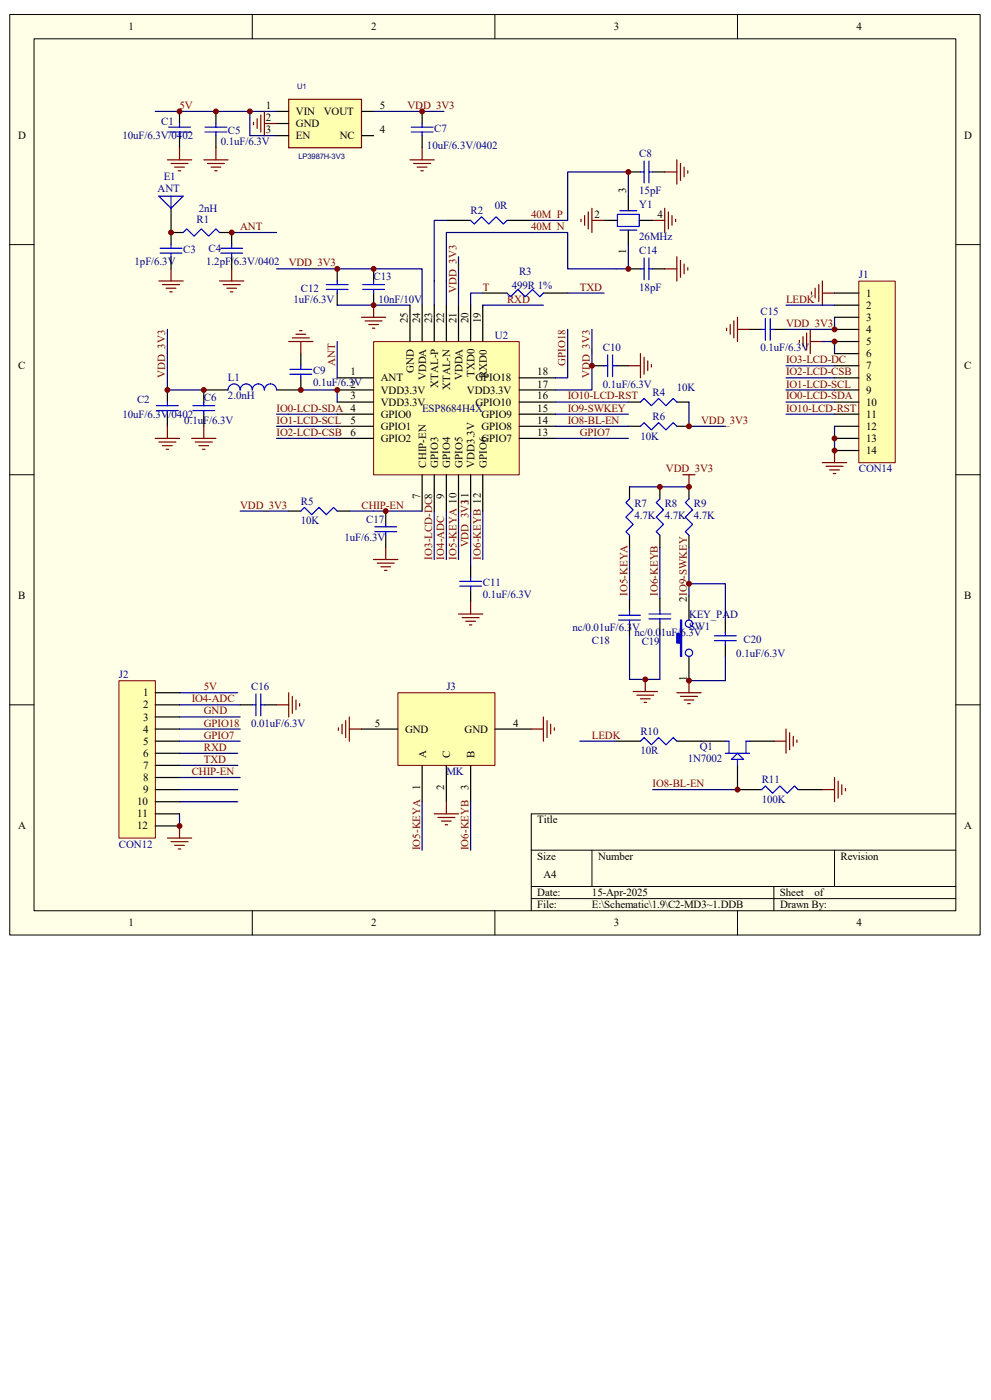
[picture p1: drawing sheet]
<svg xmlns="http://www.w3.org/2000/svg" width="297mm" height="420mm" viewBox="0 0 297 420" stroke-linecap="round" stroke-linejoin="round" font-family="sans-serif">
<path d="M2.9 4.4h290.9v276.1h-290.9z" fill="#ffffe8"/>
<g fill="none" stroke="#000" stroke-width=".3">
<path d="M2.9 4.4h290.9v276.1h-290.9zM10.2 11.6h276.3v261.6h-276.3zM75.6 4.4v7.2M148.3 4.4v7.2M221 4.4v7.2M2.9 73.4h7.3M286.5 73.4h7.2M2.9 142.4h7.3M286.5 142.4h7.2M2.9 211.4h7.3M286.5 211.4h7.2M159.2 255h127.3"/>
<path d="M177.4 255v10.9M250.1 255v10.9M286.5 244.1h-127.3v29.1M75.6 273.2v7.3M148.3 273.2v7.3M159.2 265.9h127.3M159.2 269.6h127.3M221 273.2v7.3M231.9 265.9v7.3"/>
</g>
<path d="M53.8 33.4v3.7M64.7 33.4v3.7M126.5 33.4v3.7M53.8 40.7v3.6M64.7 40.7v3.6M126.5 40.7v3.6M86.5 153.3h3.7M101.1 153.3h3.6M115.6 153.3v3.7M115.6 160.6v3.6" fill="none" stroke="#000" stroke-width=".36"/>
<g fill="none" stroke="#00f" stroke-width=".36">
<path d="M50.5 38.1h6.6M50.5 39.6h6.6M53.8 37.1v1M53.8 39.6v1.1M61.4 38.1h6.6M61.4 39.6h6.6M64.7 37.1v1M64.7 39.6v1.1M123.2 38.1h6.6M123.2 39.6h6.6M126.5 37.1v1M126.5 39.6v1.1"/>
<path d="M90.2 153.3l1-1.1 2.2 2.2 2.2-2.2 2.2 2.2 2.2-2.2 1.1 1.1M112.3 158h6.6M112.3 159.5h6.6M115.6 157v1M115.6 159.5v1.1"/>
</g>
<g fill="none" stroke="#800000" stroke-width=".36">
<path d="M50.2 48h7.2M51.3 49h5M52.3 50.1h3M53.4 51.2h.8M53.8 44.3v3.7M61.1 48h7.2M62.2 49h5.1M63.3 50.1h2.9M64.3 51.2h.8M64.7 44.3v3.7M122.9 48h7.2M124 49h5.1"/>
<path d="M125.1 50.1h2.9M126.1 51.2h.8M126.5 44.3v3.7"/>
</g>
<path d="M56 33.4h18.9v7.3" fill="none" stroke="#000080" stroke-width=".36"/>
<path d="M86.5 29.8h21.8v14.5h-21.8z" fill-rule="evenodd" fill="#ffffb0" stroke="#800000" stroke-width=".36"/>
<g fill="none" stroke="#000" stroke-width=".36">
<path d="M82.9 33.4h3.6M82.9 37.1h3.6M108.3 33.4h3.7M82.9 40.7h3.6M108.3 40.7h3.7M224.7 98.8h3.6M231.9 98.8h3.7M50.2 117v3.6M61.1 117v3.6M50.2 124.3v3.6M61.1 124.3v3.6M188.3 120.6h3.6"/>
<path d="M188.3 127.9h3.6M202.9 120.6h3.6M202.9 127.9h3.6M184.7 222.3h7.2M202.9 222.3h14.5M221 229.6v7.3h7.3M224.7 222.3h7.2M239.2 236.9h7.3"/>
</g>
<path d="M46.5 33.4h9.5M74.9 33.4h8M112 33.4h21.1M74.9 40.7h8M50.2 117h10.9M173.8 222.3h10.9M195.6 236.9h25.4" fill="none" stroke="#000080" stroke-width=".36"/>
<g fill="none" stroke="#800000" stroke-width=".36">
<path d="M76 36.7v.7M77.1 35.6v2.9M78.2 34.5v5.1M79.3 33.4v7.3M79.3 37.1h3.6M217.8 98.5v.7M218.9 97.4v2.9M219.9 96.3v5.1M221 95.2v7.3M221 98.8h3.7M241.8 99.9v5.1M242.8 98.8v7.3"/>
<path d="M243.2 87.6v.7M244.3 86.5v2.9M245.4 85.4v5.1M246.5 84.3v7.3M246.5 87.9h3.6M239.6 102.1v.7M240.7 101v2.9M242.8 102.5h3.7M46.5 131.5h7.3M47.6 132.6h5.1M48.7 133.7h2.9M49.8 134.8h.7"/>
<path d="M50.2 127.9v3.6M57.4 131.5h7.3M58.5 132.6h5.1M59.6 133.7h2.9M60.7 134.8h.7M61.1 127.9v3.6M246.5 138.8h7.2M247.6 139.9h5.1M250.1 135.2v3.6M248.7 141h2.9M249.8 142.1h.7M235.6 218.7v7.3"/>
<path d="M236.7 219.8v5.1M231.9 222.3h3.7M237.8 220.9v2.9M238.8 222v.7M246.5 236.9h3.6M250.1 233.2v7.3M251.2 234.3v5.1M252.3 235.4v2.9M253.4 236.5v.7"/>
</g>
<g fill="none" stroke="#00f" stroke-width=".36">
<path d="M228.3 98.8h1.1M229.4 95.6v6.5M230.8 98.8h1.1M230.8 95.6v6.5M46.9 121.7h6.5M46.9 123.2h6.5M50.2 120.6v1.1M50.2 123.2v1.1M57.8 121.7h6.5M57.8 123.2h6.5M61.1 120.6v1.1M61.1 123.2v1.1"/>
<path d="M191.9 120.6l1.1-1.1 2.2 2.2 2.2-2.2 2.2 2.2 2.2-2.2 1.1 1.1M191.9 127.9l1.1-1.1 2.2 2.2 2.2-2.2 2.2 2.2 2.2-2.2 1.1 1.1M191.9 222.3l1.1-1 2.2 2.1 2.2-2.1 2.2 2.1 2.2-2.1 1.1 1M217.4 222.3h1.1v3.7M217.4 226h7.3M219.2 227.8l1.8-1.8 1.8 1.8zM221 227.8v1.8M224.7 222.3h-1.1v3.7M228.3 236.9l1.1-1.1 2.2 2.2 2.2-2.2 2.1 2.2 2.2-2.2 1.1 1.1"/>
</g>
<path d="M112 102.5h43.6v40h-43.6z" fill="#ffffb0"/>
<path d="M112 102.5h43.6v40h-43.6z" fill="none" stroke="#800000" stroke-width=".3"/>
<g fill="none" stroke="#000" stroke-width=".36">
<path d="M101.1 80.7v3.6M101.1 87.9v3.7M112 80.7v3.6M112 87.9v3.7M122.9 91.6v10.9M126.5 91.6v10.9M130.1 91.6v10.9M133.8 91.6v10.9M137.4 91.6v10.9M141.1 91.6v10.9M144.7 91.6v10.9M61.1 117h7.2"/>
<path d="M90.2 113.4v3.6h-7.3M90.2 106.1v3.6M101.1 113.4h10.9M101.1 117h10.9M155.6 113.4h10.9M155.6 117h10.9M177.4 109.7h3.6M184.7 109.7h3.6M101.1 120.6h10.9M101.1 124.3h10.9M101.1 127.9h10.9M101.1 131.5h10.9"/>
<path d="M155.6 120.6h10.9M155.6 124.3h10.9M155.6 127.9h10.9M155.6 131.5h10.9M126.5 142.4v10.9M130.1 142.4v10.9M133.8 142.4v10.9M137.4 142.4v10.9M141.1 142.4v10.9M144.7 142.4v10.9M206.5 146v3.7M141.1 169.7v3.6"/>
<path d="M141.1 176.9v3.7M206.5 160.6v3.6M206.5 178.7v7.3M206.5 196.9v7.3"/>
</g>
<g fill="none" stroke="#00f" stroke-width=".36">
<path d="M97.8 85.4h6.5M97.8 86.8h6.5M101.1 84.3v1.1M101.1 86.8v1.1M108.7 85.4h6.5M108.7 86.8h6.5M112 84.3v1.1M112 86.8v1.1M68.3 117a1.82 1.82 0 0 1 1.9-1.8 1.82 1.82 0 0 1 1.8 1.8 1.82 1.82 0 0 1 1.8-1.8 1.82 1.82 0 0 1 1.8 1.8 1.82 1.82 0 0 1 1.8-1.8 1.82 1.82 0 0 1 1.9 1.8 1.82 1.82 0 0 1 1.8-1.8 1.82 1.82 0 0 1 1.8 1.8M86.9 110.8h6.5M86.9 112.3h6.5M90.2 109.7v1.1"/>
<path d="M90.2 112.3v1.1M181 109.7h1.1M182.1 106.4v6.6M183.6 109.7h1.1M183.6 106.4v6.6M206.5 149.7l-1.1 1.1 2.2 2.2-2.2 2.1 2.2 2.2-2.2 2.2 1.1 1.1M137.8 175.8h6.5M137.8 174.4h6.5M141.1 173.3v1.1M141.1 175.8v1.1"/>
<circle cx="206.5" cy="195.8" r="1.09"/>
<circle cx="206.5" cy="187.1" r="1.09"/>
</g>
<g fill="none" stroke="#000080" stroke-width=".36">
<path d="M50.2 98.8v18.2M82.9 80.7h43.6v10.9M101.1 91.6h21.8M144.7 91.6h18.2M90.2 117h10.9v3.6M86.5 124.3h14.6M86.5 127.9h14.6M86.5 131.5h14.6M166.5 124.3h21.8M166.5 127.9h21.8M166.5 131.5h21.8M166.5 120.6h21.8"/>
<path d="M206.5 127.9h10.9M72 153.3h14.5M112 153.3h14.5M130.1 153.3v14.5M133.8 153.3v14.5M137.4 153.3v14.5M141.1 153.3v16.4"/>
</g>
<g fill="none" stroke="#800000" stroke-width=".36">
<path d="M89.8 99.2h.7M108.3 95.2h7.3M109.4 96.3h5.1M110.5 97.4h2.9M111.6 98.5h.7M112 91.6v3.6M86.5 102.5h7.3M87.6 101.4h5.1M88.7 100.3h2.9M90.2 102.5v3.6M188.3 109.7h3.6M191.9 106.1v7.3"/>
<path d="M193 107.2v5.1M194.1 108.3v2.9M195.2 109.4v.7M204.7 142.4h3.6M206.5 142.4v3.6M112 167.8h7.2M113.1 168.9h5M114.1 170h3M115.2 171.1h.8M115.6 164.2v3.6M137.4 184.2h7.3M138.5 185.3h5.1"/>
<path d="M139.6 186.4h2.9M140.7 187.5h.7M141.1 180.6v3.6M202.9 207.8h7.2M203.9 208.9h5.1M205 210h2.9M206.1 211.1h.8M206.5 204.2v3.6"/>
</g>
<path d="M203.9 186h.4v10.9h-.4v-4h-1v-2.9h1z" fill-rule="evenodd" fill="#00f" stroke="#00f" stroke-width=".36"/>
<path d="M119.3 207.9h29v21.7h-29z" fill="#ffffb0"/>
<path d="M119.3 207.8h29v21.8h-29z" fill="none" stroke="#800000" stroke-width=".3"/>
<g fill="none" stroke="#000" stroke-width=".36">
<path d="M188.7 146v3.7M197.8 146v3.7M188.7 160.6v3.6M188.7 179.8v3.7M197.8 160.6v3.6M197.8 179.5v3.6M188.7 187.1v3.6M197.8 186.7v3.7M108.3 218.7h10.9M148.3 218.7h10.9M126.5 229.6v10.9M133.8 229.6v10.9"/>
<path d="M141.1 229.6v10.9"/>
</g>
<g fill="none" stroke="#800000" stroke-width=".36">
<path d="M101.4 218.4v.7M102.5 217.3v2.9M103.6 216.2v5.1M104.7 218.7h3.6M104.7 215.1v7.2M159.2 218.7h3.7M162.9 215.1v7.2M164 216.2v5.1M165 217.3v2.9M166.1 218.4v.7M189.8 207.5h7.2M190.9 208.5h5"/>
<path d="M191.9 209.6h3M193 210.7h.8M193.4 203.8v3.7M130.1 244.1h7.3M131.2 245.2h5.1M132.3 246.3h2.9M133.4 247.4h.7M133.8 240.5v3.6"/>
</g>
<path d="M188.7 146h17.8M188.7 164.2v15.6M197.8 164.2v15.3M206.5 164.2v14.5M197.8 190.4v13.4h-9.1v-13.1M53.8 207.8h17.5M53.8 215.1h18.2M53.8 226h17.5M53.8 229.6h17.5M53.8 236.9h17.5M53.8 240.5h17.5" fill="none" stroke="#000080" stroke-width=".36"/>
<path d="M188.7 149.7l-1.1 1.1 2.2 2.2-2.2 2.1 2.2 2.2-2.2 2.2 1.1 1.1M197.8 149.7l-1.1 1.1 2.2 2.2-2.2 2.1 2.2 2.2-2.2 2.2 1.1 1.1M185.4 186h6.5M185.4 184.6h6.5M188.7 183.5v1.1M188.7 186v1.1M194.5 185.7h6.5M194.5 184.2h6.5M197.8 183.1v1.1M197.8 185.7v1" fill="none" stroke="#00f" stroke-width=".36"/>
<path d="M35.7 204.3h10.9v47.1h-10.9z" fill="#ffffb0"/>
<path d="M35.6 204.2h11v47.2h-11z" fill="none" stroke="#800000" stroke-width=".3"/>
<g fill="none" stroke="#000" stroke-width=".36">
<path d="M188.3 51.6h3.6M188.3 58.9v4.3M195.6 51.6h3.6M133.8 66.1h7.3M152 66.1h7.2M181 66.1h4M188.3 69v4.4M191.6 66.1h4M144.7 87.9h7.3M162.9 87.9h7.2M188.3 80.7h3.6M195.6 80.7h3.6"/>
<path d="M46.5 207.8h7.3M46.5 211.4h7.3M46.5 215.1h7.3M46.5 218.7h7.3M72 211.4h3.6M79.3 211.4h3.6M46.5 222.3h7.3M46.5 226h7.3M46.5 229.6h7.3M46.5 233.2h7.3M46.5 236.9h7.3M46.5 240.5h7.3"/>
<path d="M46.5 244.1h7.3M46.5 247.8h7.3"/>
</g>
<g fill="none" stroke="#000080" stroke-width=".36">
<path d="M188.3 58.9v-7.3h-18.2v14.5h-10.9M133.8 66.1h-3.7v25.5M137.4 77v14.6M188.3 73.4v7.3h-18.2v-10.9h-36.3v21.8M144.7 87.9h-3.6v3.7M170.1 98.8v14.6h-3.6M170.1 87.9h10.9M177.4 98.8v18.2h-10.9M82.9 124.3h3.6M82.9 127.9h3.6M82.9 131.5h3.6M206.5 120.6v7.3"/>
<path d="M104.7 153.3h7.3M144.7 153.3v14.5M53.8 211.4h18.2M53.8 218.7h18.2M53.8 222.3h18.2M53.8 233.2h18.2M53.8 244.1v3.7M126.5 240.5v14.5M141.1 240.5v14.5"/>
</g>
<g fill="none" stroke="#800000" stroke-width=".36">
<path d="M199.2 51.6h3.7M202.9 48v7.2M203.9 49v5.1M205 50.1v2.9M206.1 51.2v.8M174.1 65.8v.7M175.2 64.7v2.9M176.3 63.6v5.1M177.4 62.5v7.3M177.4 66.1h3.6M195.6 66.1h3.6M199.2 62.5v7.3"/>
<path d="M200.3 63.6v5.1M201.4 64.7v2.9M202.5 65.8v.7M202.9 77v7.3M203.9 78.1v5.1M205 79.2v2.9M199.2 80.7h3.7M206.1 80.3v.7M82.9 211.4h3.6M86.5 207.8v7.3M87.6 208.9v5.1M88.7 210v2.9"/>
<path d="M89.8 211.1v.7M50.2 251.4h7.2M51.3 252.5h5M52.3 253.6h3M53.4 254.7h.8M53.8 247.8v3.6"/>
</g>
<g fill="none" stroke="#00f" stroke-width=".36">
<path d="M191.9 51.6h1.1M193 48.3v6.6M194.5 51.6h1.1M194.5 48.3v6.6M141.1 66.1l1 1.1 2.2-2.2 2.2 2.2 2.2-2.2 2.2 2.2 1.1-1.1M185 64.3h6.6v3.6h-6.6zM185.8 69h5.1M185.8 63.2h5.1M193 77.4v6.5M194.5 77.4v6.5M152 87.9l1 1.1 2.2-2.2 2.2 2.2 2.2-2.2 2.2 2.2 1.1-1.1M191.9 80.7h1.1"/>
<path d="M194.5 80.7h1.1M75.6 211.4h1.1M76.7 208.2v6.5M78.2 211.4h1.1M78.2 208.2v6.5"/>
</g>
<g fill="#800000" stroke="#800000" stroke-width=".3">
<circle cx="64.7" cy="33.4" r=".73"/>
<circle cx="74.9" cy="33.4" r=".73"/>
<circle cx="115.6" cy="153.3" r=".73"/>
<circle cx="61.1" cy="117" r=".73"/>
<circle cx="90.2" cy="117" r=".73"/>
<circle cx="112" cy="91.6" r=".73"/>
<circle cx="101.1" cy="80.7" r=".73"/>
<circle cx="112" cy="80.7" r=".73"/>
<circle cx="53.8" cy="247.8" r=".73"/>
<circle cx="188.3" cy="80.7" r=".73"/>
<circle cx="188.3" cy="51.6" r=".73"/>
<circle cx="206.5" cy="127.9" r=".73"/>
<circle cx="177.4" cy="109.7" r=".73"/>
</g>
<path d="M257.4 84.4h10.9v54.4h-10.9z" fill="#ffffb0"/>
<path d="M257.4 84.3h10.9v54.5h-10.9z" fill="none" stroke="#800000" stroke-width=".3"/>
<g fill="none" stroke="#000" stroke-width=".36">
<path d="M51.3 62.5v10.9M51.3 77v3.7M51.3 69.8h3.6M65.8 69.8h3.6v3.6M69.4 77v3.7M250.1 87.9h7.3M250.1 91.6h7.3M250.1 95.2h7.3M250.1 98.8h7.3M250.1 102.5h7.3M250.1 106.1h7.3M250.1 109.7h7.3"/>
<path d="M250.1 113.4h7.3M250.1 117h7.3M250.1 120.6h7.3M250.1 124.3h7.3M250.1 127.9h7.3M250.1 131.5h7.3M250.1 135.2h7.3M217.4 186v3.6M217.4 193.3v3.6"/>
</g>
<g fill="none" stroke="#000080" stroke-width=".36">
<path d="M69.4 69.8h13.5M235.6 91.6h14.5M250.1 95.2v3.6h-14.5M101.1 102.5v10.9M235.6 117h14.5M235.6 113.4h14.5M235.6 109.7h14.5M246.5 102.5h3.6v3.6M235.6 124.3h14.5M235.6 120.6h14.5M250.1 127.9v7.3M206.5 175.1h10.9v10.9"/>
<path d="M217.4 196.9v7.3h-10.9"/>
</g>
<g fill="none" stroke="#00f" stroke-width=".36">
<path d="M47.6 58.9h7.3l-3.6 3.6zM51.3 58.9v3.6M48 74.5h6.5M48 75.9h6.5M51.3 73.4v1.1M51.3 75.9v1.1M54.9 69.8l1.1-1.1 2.2 2.1 2.1-2.1 2.2 2.1 2.2-2.1 1.1 1.1M66.2 74.5h6.5M66.2 75.9h6.5M69.4 73.4v1.1M69.4 75.9v1.1M214.1 192.2h6.6"/>
<path d="M214.1 190.7h6.6M217.4 189.6v1.1M217.4 192.2v1.1"/>
</g>
<path d="M47.6 84.3h7.3M48.7 85.4h5.1M49.8 86.5h2.9M50.9 87.6h.7M51.3 80.7v3.6M65.8 84.3h7.3M66.9 85.4h5.1M68 86.5h2.9M69.1 87.6h.7M69.4 80.7v3.6" fill="none" stroke="#800000" stroke-width=".36"/>
<g fill="#800000" stroke="#800000" stroke-width=".3">
<circle cx="51.3" cy="69.8" r=".73"/>
<circle cx="69.4" cy="69.8" r=".73"/>
<circle cx="250.1" cy="98.8" r=".73"/>
<circle cx="250.1" cy="102.5" r=".73"/>
<circle cx="250.1" cy="131.5" r=".73"/>
<circle cx="250.1" cy="135.2" r=".73"/>
<circle cx="206.5" cy="204.2" r=".73"/>
<circle cx="206.5" cy="146.1" r=".73"/>
<circle cx="197.8" cy="146.1" r=".73"/>
<circle cx="193.4" cy="203.8" r=".73"/>
<circle cx="206.5" cy="175.1" r=".73"/>
<circle cx="221" cy="236.9" r=".73"/>
<circle cx="126.5" cy="33.4" r=".73"/>
<circle cx="53.8" cy="33.4" r=".73"/>
<circle cx="50.2" cy="117" r=".73"/>
<circle cx="101.1" cy="117" r=".73"/>
</g>
<g font-size="3.3">
<text x="38.5" y="9.1">1</text>
<text x="111.3" y="9.1">2</text>
<text x="183.9" y="9.1">3</text>
<text x="256.7" y="9.1">4</text>
<text x="79.6" y="32.7">1</text>
<text x="88.7" y="34.5">VIN</text>
<text x="97.1" y="34.5">VOUT</text>
<text x="113.8" y="32.7">5</text>
<text x="5.5" y="41.7">D</text>
<text x="79.6" y="36.3">2</text>
<text x="79.6" y="39.9">3</text>
<text x="88.7" y="38.1">GND</text>
<text x="88.7" y="41.7">EN</text>
<text x="101.8" y="41.7">NC</text>
<text x="113.8" y="39.9">4</text>
<text x="289" y="41.7">D</text>
<text x="187.7" y="57.8" transform="rotate(-90 187.7 57.8)">3</text>
<text x="178.1" y="65.4">2</text>
<text x="197" y="65.4">4</text>
<text x="187.7" y="76.3" transform="rotate(-90 187.7 76.3)">1</text>
<text x="259.6" y="89">1</text>
<text x="259.6" y="92.6">2</text>
<text x="122.3" y="97" transform="rotate(-90 122.3 97)">25</text>
<text x="125.9" y="97" transform="rotate(-90 125.9 97)">24</text>
<text x="129.5" y="97" transform="rotate(-90 129.5 97)">23</text>
<text x="133.1" y="97" transform="rotate(-90 133.1 97)">22</text>
<text x="136.8" y="97" transform="rotate(-90 136.8 97)">21</text>
<text x="140.4" y="97" transform="rotate(-90 140.4 97)">20</text>
<text x="144.1" y="97" transform="rotate(-90 144.1 97)">19</text>
<text x="259.6" y="96.3">3</text>
<text x="259.6" y="99.9">4</text>
<text x="259.6" y="103.5">5</text>
<text x="259.6" y="107.1">6</text>
<text x="5.5" y="110.8">C</text>
<text x="105.1" y="112.6">1</text>
<text x="124.1" y="111.9" transform="rotate(-90 124.1 111.9)">GND</text>
<text x="142.2" y="113" transform="rotate(-90 142.2 113)">TXD0</text>
<text x="145.9" y="113.4" transform="rotate(-90 145.9 113.4)">RXD0</text>
<text x="161" y="112.6">18</text>
<text x="259.6" y="110.8">7</text>
<text x="289" y="110.8">C</text>
<text x="105.1" y="116.2">2</text>
<text x="105.1" y="119.8">3</text>
<text x="114.1" y="114.4">ANT</text>
<text x="114.1" y="118.1">VDD3.3V</text>
<text x="127.7" y="114.1" transform="rotate(-90 127.7 114.1)">VDDA</text>
<text x="131.3" y="116.2" transform="rotate(-90 131.3 116.2)">XTAL-P</text>
<text x="135" y="117" transform="rotate(-90 135 117)">XTAL-N</text>
<text x="138.6" y="114.1" transform="rotate(-90 138.6 114.1)">VDDA</text>
<text x="140" y="118.1">VDD3.3V</text>
<text x="142.5" y="114.4">GPIO18</text>
<text x="161" y="119.8">16</text>
<text x="161" y="116.2">17</text>
<text x="259.6" y="114.4">8</text>
<text x="259.6" y="118.1">9</text>
<text x="114.1" y="121.7">VDD3.3V</text>
<text x="114.1" y="125.3">GPIO0</text>
<text x="142.5" y="121.7">GPIO10</text>
<text x="144.3" y="125.3">GPIO9</text>
<text x="161" y="123.5">15</text>
<text x="259.6" y="121.7">10</text>
<text x="259.6" y="125.3">11</text>
<text x="105.1" y="127.1">5</text>
<text x="105.1" y="130.8">6</text>
<text x="114.1" y="128.9">GPIO1</text>
<text x="144.3" y="128.9">GPIO8</text>
<text x="161" y="130.8">13</text>
<text x="161" y="127.1">14</text>
<text x="259.6" y="128.9">12</text>
<text x="114.1" y="132.6">GPIO2</text>
<text x="144.3" y="132.6">GPIO7</text>
<text x="259.6" y="132.6">13</text>
<text x="259.6" y="136.2">14</text>
<text x="127.7" y="140.3" transform="rotate(-90 127.7 140.3)">CHIP-EN</text>
<text x="131.3" y="140.3" transform="rotate(-90 131.3 140.3)">GPIO3</text>
<text x="135" y="140.3" transform="rotate(-90 135 140.3)">GPIO4</text>
<text x="138.6" y="140.3" transform="rotate(-90 138.6 140.3)">GPIO5</text>
<text x="142.2" y="140.3" transform="rotate(-90 142.2 140.3)">VDD3.3V</text>
<text x="145.9" y="140.3" transform="rotate(-90 145.9 140.3)">GPIO6</text>
<text x="125.9" y="149.7" transform="rotate(-90 125.9 149.7)">7</text>
<text x="133.1" y="149.7" transform="rotate(-90 133.1 149.7)">9</text>
<text x="5.5" y="179.8">B</text>
<text x="289" y="179.8">B</text>
<text x="205.9" y="180.6" transform="rotate(-90 205.9 180.6)">2IO9-SWKEY</text>
<text x="42.9" y="208.9">1</text>
<text x="205.9" y="204.2" transform="rotate(-90 205.9 204.2)">1</text>
<text x="42.9" y="212.5">2</text>
<text x="42.9" y="216.2">3</text>
<text x="42.9" y="219.8">4</text>
<text x="112.4" y="218">5</text>
<text x="121.4" y="219.8">GND</text>
<text x="139.2" y="219.8">GND</text>
<text x="153.8" y="218">4</text>
<text x="42.9" y="223.4">5</text>
<text x="42.9" y="227">6</text>
<text x="127.7" y="227.4" transform="rotate(-90 127.7 227.4)">A</text>
<text x="135" y="227.4" transform="rotate(-90 135 227.4)">C</text>
<text x="142.2" y="227.4" transform="rotate(-90 142.2 227.4)">B</text>
<text x="42.9" y="230.7">7</text>
<text x="42.9" y="234.3">8</text>
<text x="42.9" y="238">9</text>
<text x="125.9" y="236.9" transform="rotate(-90 125.9 236.9)">1</text>
<text x="133.1" y="236.9" transform="rotate(-90 133.1 236.9)">2</text>
<text x="140.4" y="236.9" transform="rotate(-90 140.4 236.9)">3</text>
<text x="41.1" y="241.6">10</text>
<text x="41.1" y="245.2">11</text>
<text x="5.5" y="248.8">A</text>
<text x="41.1" y="248.8">12</text>
<text x="161" y="247">Title</text>
<text x="289" y="248.8">A</text>
<text x="161" y="257.9">Size</text>
<text x="179.2" y="257.9">Number</text>
<text x="251.9" y="257.9">Revision</text>
<text x="162.9" y="263.4">A4</text>
<text x="161" y="268.8">Date:</text>
<text x="177.4" y="268.8">15-Apr-2025</text>
<text x="233.8" y="268.8">Sheet</text>
<text x="244.1" y="268.8">of</text>
<text x="161" y="272.5">File:</text>
<text x="177.4" y="272.5">E:\Schematic\1.9\C2-MD3~1.DDB</text>
<text x="233.8" y="272.5">Drawn By:</text>
<text x="38.5" y="277.9">1</text>
<text x="111.3" y="277.9">2</text>
<text x="183.9" y="277.9">3</text>
<text x="256.7" y="277.9">4</text>
</g>
<g font-size="3.3" fill="#800000">
<text x="53.8" y="32.7">5V</text>
<text x="122.1" y="32.7">VDD_3V3</text>
<text x="159.2" y="65.4">40M_P</text>
<text x="72" y="69">ANT</text>
<text x="159.2" y="69">40M_N</text>
<text x="86.5" y="79.9">VDD_3V3</text>
<text x="136.8" y="87.9" transform="rotate(-90 136.8 87.9)">VDD_3V3</text>
<text x="144.7" y="87.2">T</text>
<text x="173.8" y="87.2">TXD</text>
<text x="152" y="90.8">RXD</text>
<text x="235.6" y="90.8">LEDK</text>
<text x="235.6" y="98.1">VDD_3V3</text>
<text x="49.5" y="113.4" transform="rotate(-90 49.5 113.4)">VDD_3V3</text>
<text x="100.4" y="109.7" transform="rotate(-90 100.4 109.7)">ANT</text>
<text x="169.5" y="109.7" transform="rotate(-90 169.5 109.7)">GPIO18</text>
<text x="176.8" y="113.4" transform="rotate(-90 176.8 113.4)">VDD_3V3</text>
<text x="235.6" y="112.6">IO2-LCD-CSB</text>
<text x="235.6" y="109">IO3-LCD-DC</text>
<text x="170.1" y="119.8">IO10-LCD-RST</text>
<text x="235.6" y="116.2">IO1-LCD-SCL</text>
<text x="235.6" y="119.8">IO0-LCD-SDA</text>
<text x="82.9" y="123.5">IO0-LCD-SDA 4</text>
<text x="170.1" y="123.5">IO9-SWKEY</text>
<text x="235.6" y="123.5">IO10-LCD-RST</text>
<text x="82.9" y="130.8">IO2-LCD-CSB</text>
<text x="82.9" y="127.1">IO1-LCD-SCL</text>
<text x="170.1" y="127.1">IO8-BL-EN</text>
<text x="173.8" y="130.8">GPIO7</text>
<text x="210.1" y="127.1">VDD_3V3</text>
<text x="199.6" y="141.6">VDD_3V3</text>
<text x="72" y="152.6">VDD_3V3</text>
<text x="108.3" y="152.6">CHIP-EN</text>
<text x="129.5" y="167.9" transform="rotate(-90 129.5 167.9)">IO3-LCD-DC8</text>
<text x="133.1" y="167.9" transform="rotate(-90 133.1 167.9)">IO4-ADC</text>
<text x="136.8" y="167.9" transform="rotate(-90 136.8 167.9)">IO5-KEYA 10</text>
<text x="140.4" y="164.2" transform="rotate(-90 140.4 164.2)">VDD_3V311</text>
<text x="144.1" y="167.9" transform="rotate(-90 144.1 167.9)">IO6-KEYB 12</text>
<text x="188" y="178.7" transform="rotate(-90 188 178.7)">IO5-KEYA</text>
<text x="197.1" y="178.7" transform="rotate(-90 197.1 178.7)">IO6-KEYB</text>
<text x="61.1" y="207.1">5V</text>
<text x="57.4" y="210.7">IO4-ADC</text>
<text x="61.1" y="214.3">GND</text>
<text x="61.1" y="218">GPIO18</text>
<text x="61.1" y="221.6">GPIO7</text>
<text x="177.4" y="221.6">LEDK</text>
<text x="61.1" y="225.2">RXD</text>
<text x="57.4" y="232.5">CHIP-EN</text>
<text x="61.1" y="228.9">TXD</text>
<text x="195.6" y="236.1">IO8-BL-EN</text>
<text x="125.9" y="255.1" transform="rotate(-90 125.9 255.1)">IO5-KEYA</text>
<text x="140.4" y="255.1" transform="rotate(-90 140.4 255.1)">IO6-KEYB</text>
</g>
<g font-size="3.3" fill="#000080">
<text x="36.7" y="41.7">10uF/6.3V/0402</text>
<text x="48.3" y="37.4">C1</text>
<text x="68.3" y="40.3">C5</text>
<text x="130.1" y="39.6">C7</text>
<text x="66.2" y="43.6">0.1uF/6.3V</text>
<text x="128" y="44.7">10uF/6.3V/0402</text>
<text x="191.6" y="47.2">C8</text>
<text x="47.2" y="57.7">ANT</text>
<text x="49.1" y="54.1">E1</text>
<text x="191.6" y="58.1">15pF</text>
<text x="59.6" y="63.5">2nH</text>
<text x="141.1" y="64.3">R2</text>
<text x="148.3" y="62.8">0R</text>
<text x="191.6" y="62.5">Y1</text>
<text x="58.9" y="66.8">R1</text>
<text x="191.6" y="71.9">26MHz</text>
<text x="54.9" y="75.9">C3</text>
<text x="62.5" y="75.5">C4</text>
<text x="191.6" y="76.3">C14</text>
<text x="40.3" y="79.5">1pF/6.3V</text>
<text x="61.8" y="79.5">1.2pF/6.3V/0402</text>
<text x="112" y="83.9">C13</text>
<text x="155.6" y="82.5">R3</text>
<text x="257.4" y="83.5">J1</text>
<text x="90.2" y="87.5">C12</text>
<text x="153.4" y="86.8">499R 1%</text>
<text x="191.6" y="87.2">18pF</text>
<text x="88" y="90.8">1uF/6.3V</text>
<text x="113.4" y="90.8">10nF/10V</text>
<text x="227.9" y="94.4">C15</text>
<text x="148.3" y="101.7">U2</text>
<text x="180.7" y="105.3">C10</text>
<text x="227.9" y="105.3">0.1uF/6.3V</text>
<text x="93.8" y="112.2">C9</text>
<text x="68.3" y="114.4">L1</text>
<text x="68.3" y="119.8">2.0nH</text>
<text x="93.8" y="115.9">0.1uF/6.3V</text>
<text x="180.7" y="116.2">0.1uF/6.3V</text>
<text x="195.6" y="118.8">R4</text>
<text x="202.9" y="117.3">10K</text>
<text x="36.7" y="125.3">10uF/6.3V/0402</text>
<text x="41.1" y="120.9">C2</text>
<text x="61.1" y="120.2">C6</text>
<text x="126.5" y="123.5">ESP8684H4X</text>
<text x="55.2" y="127.1">0.1uF/6.3V</text>
<text x="191.9" y="131.9">10K</text>
<text x="195.6" y="126">R6</text>
<text x="257.4" y="141.6">CON14</text>
<text x="90.2" y="151.5">R5</text>
<text x="190.1" y="152.2">R7</text>
<text x="190.1" y="155.8">4.7K</text>
<text x="199.2" y="152.2">R8</text>
<text x="199.2" y="155.8">4.7K 4.7K</text>
<text x="207.9" y="152.2">R9</text>
<text x="90.2" y="157.3">10K</text>
<text x="109.8" y="156.9">C17</text>
<text x="103.3" y="162.4">1uF/6.3V</text>
<text x="144.7" y="175.8">C11</text>
<text x="144.7" y="179.5">0.1uF/6.3V</text>
<text x="206.5" y="185.3">KEY_PAD</text>
<text x="171.6" y="189.3">nc/0.01uF/6.3V</text>
<text x="190.1" y="190.7">nc/0.01uF/6.3V</text>
<text x="206.5" y="188.9">SW1</text>
<text x="177.4" y="193.3">C18</text>
<text x="192.3" y="193.6">C19</text>
<text x="220.7" y="197.2">0.1uF/6.3V</text>
<text x="222.8" y="192.9">C20</text>
<text x="35.6" y="203.4">J2</text>
<text x="75.3" y="207.1">C16</text>
<text x="133.8" y="207.1">J3</text>
<text x="75.3" y="218">0.01uF/6.3V</text>
<text x="191.9" y="220.5">R10</text>
<text x="191.9" y="226.3">10R</text>
<text x="209.8" y="224.9">Q1</text>
<text x="133.8" y="232.5">MK</text>
<text x="206.1" y="228.5">1N7002</text>
<text x="228.3" y="235">R11</text>
<text x="228.3" y="240.8">100K</text>
<text x="35.6" y="254.3">CON12</text>
</g>
<g font-size="2.3" fill="#000080">
<text x="89.1" y="26.8">U1</text>
<text x="89.5" y="47.8">LP3987H-3V3</text>
</g>
</svg>
